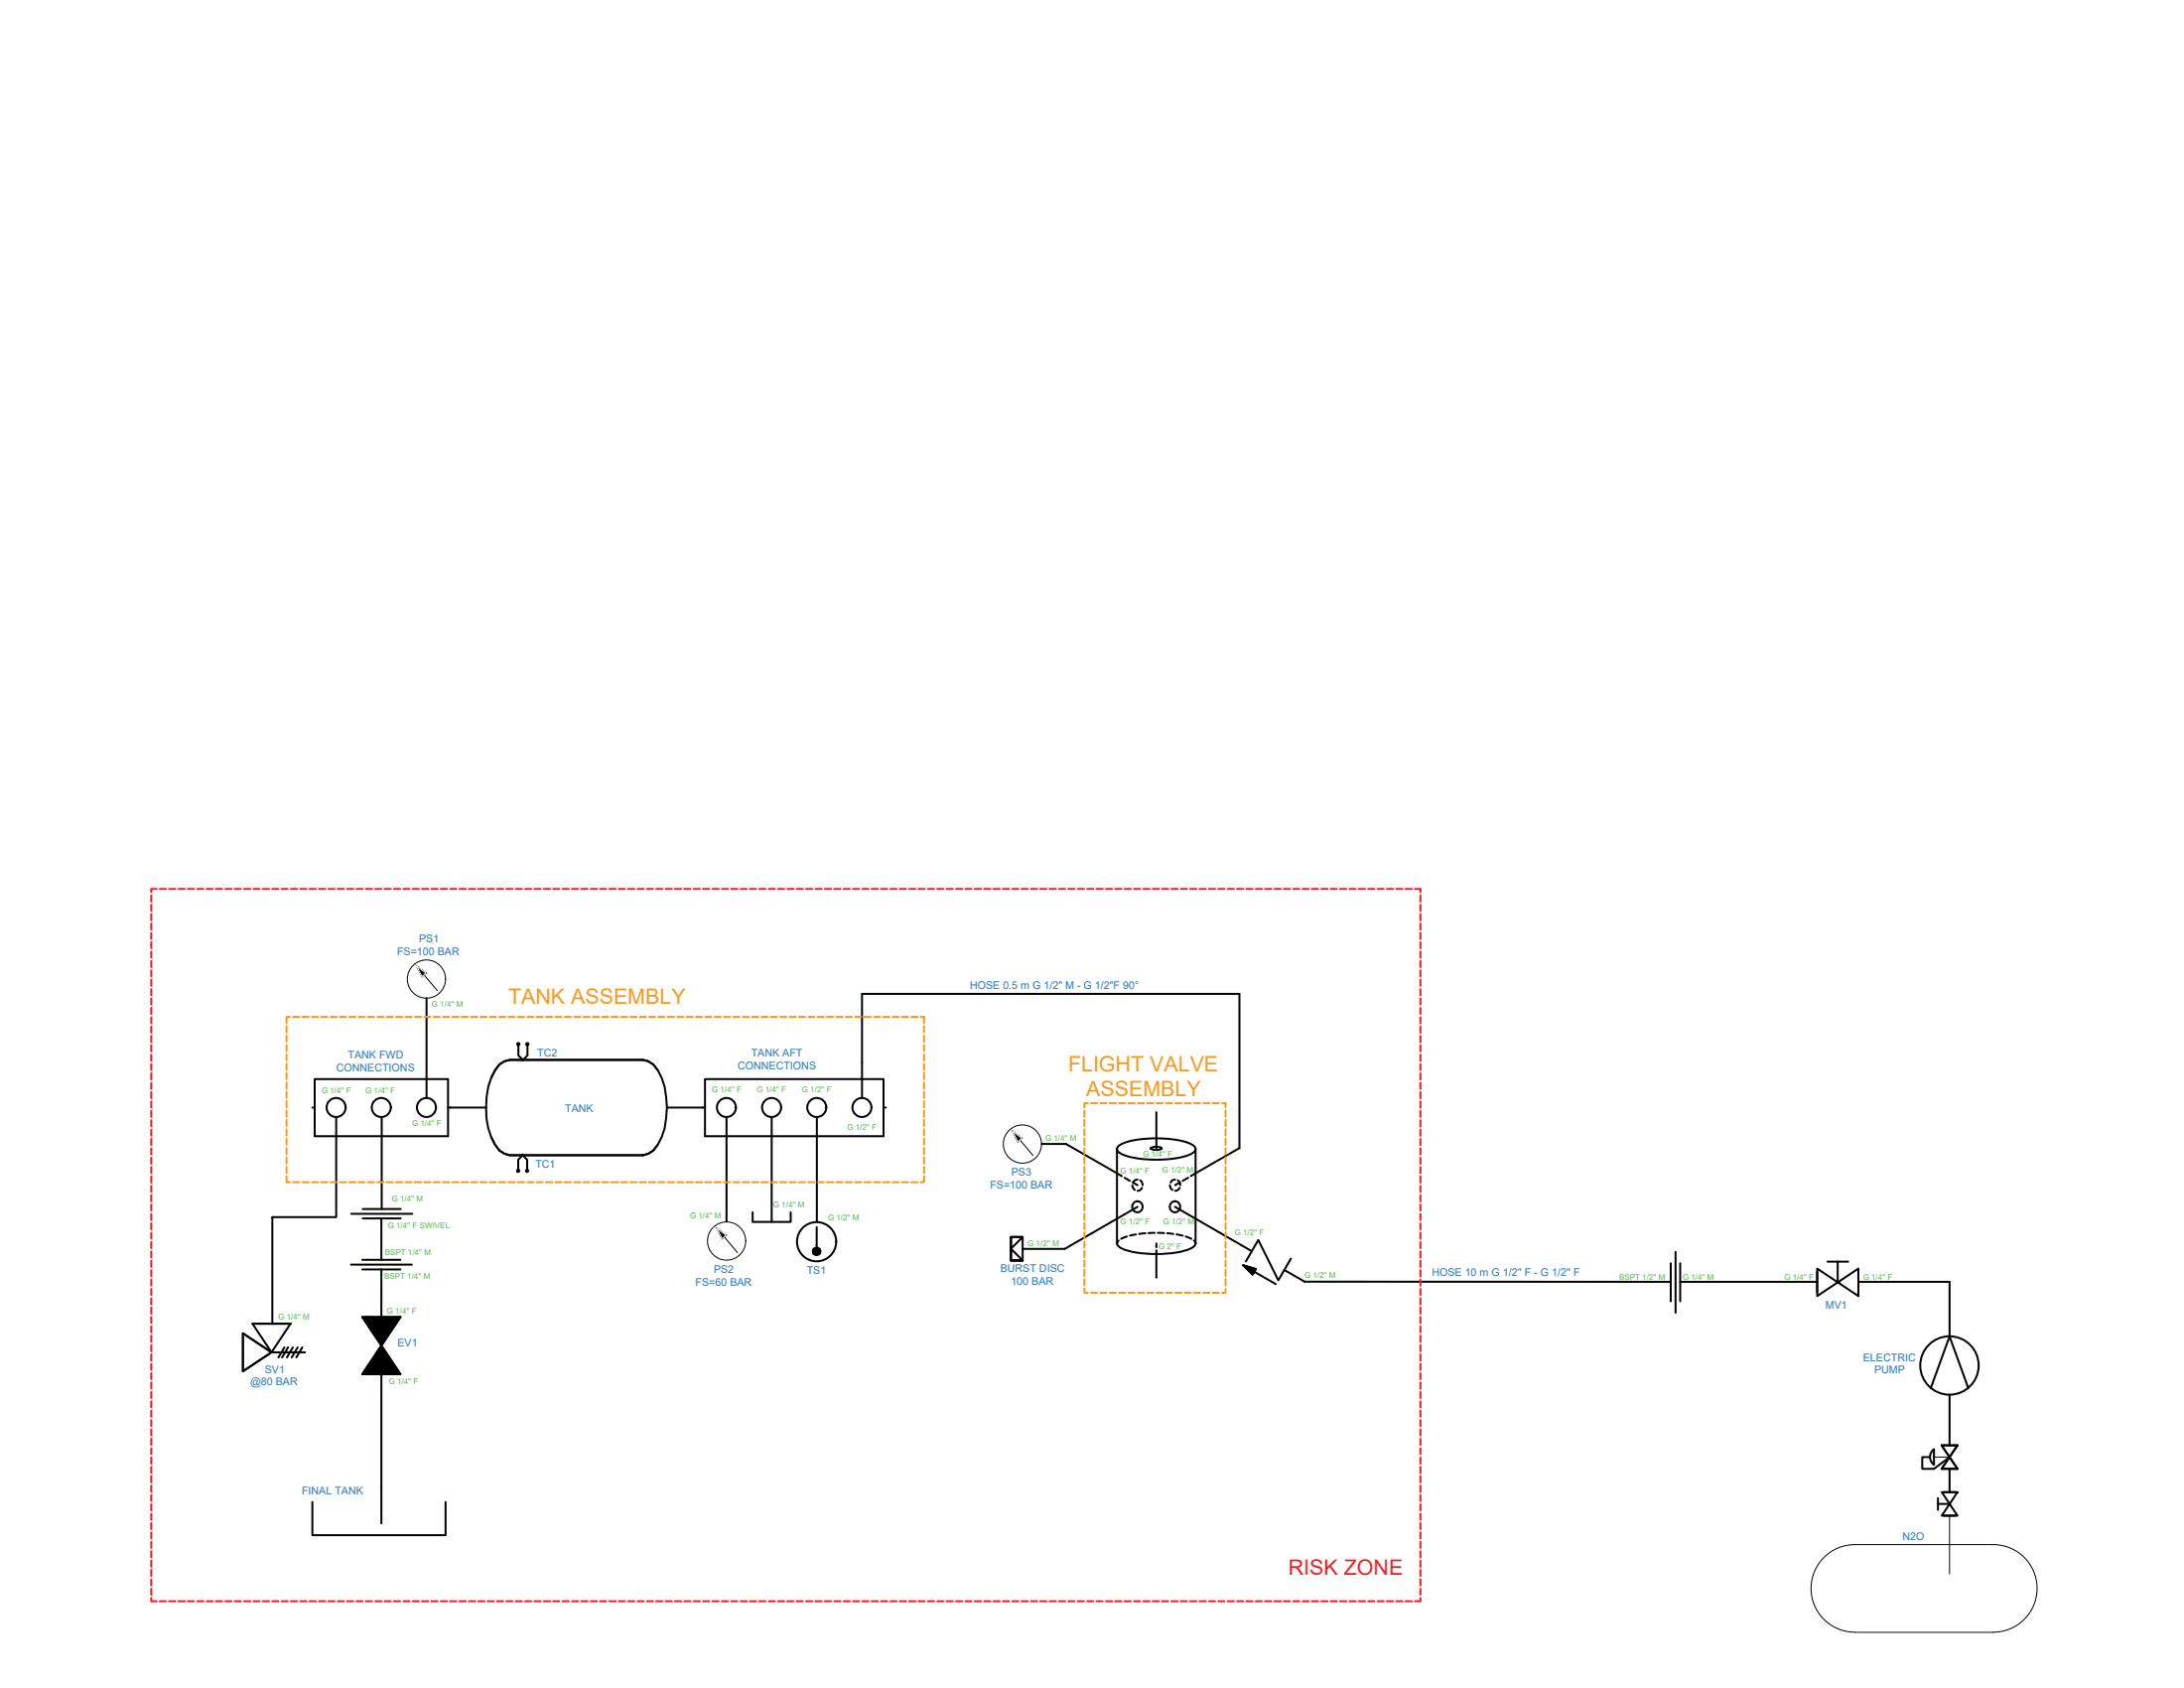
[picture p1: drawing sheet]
<svg xmlns="http://www.w3.org/2000/svg" width="279mm" height="216mm" viewBox="0 0 279 216" stroke-linecap="round" stroke-linejoin="round" font-family="sans-serif">
<!-- layer: SYMS -->
<g fill="none" stroke="#000" stroke-width=".13">
<path d="M53.3 123.6l2.6 3.1M53.3 123.6l1.2 .9-.5 .4zM91.7 157.1l2.6 3.1M91.7 157.1l1.2 .9-.5 .5zM129.5 144.7l2.7 3.1M129.5 144.7l1.2 .9-.5 .5zM247.4 185.4a1.24 1.24 0 0 0 0 1.9M247.4 186.4h2M247.4 185.4v2M249.4 193.9v7.4M237.3 208.8a5.6 5.6 0 0 1-5.6-5.6 5.6 5.6 0 0 1 5.6-5.6h17.7a5.6 5.6 0 0 1 5.6 5.6 5.6 5.6 0 0 1-5.6 5.6M237.3 208.8h17.7"/>
<circle cx="54.6" cy="125.2" r="2.44"/>
<circle cx="93" cy="158.7" r="2.44"/>
<circle cx="130.8" cy="146.3" r="2.44"/>
</g>
<!-- layer: 0 -->
<g fill="none" stroke="#000" stroke-width=".25">
<path d="M110.3 127.1h48.3v19.7l-6.3 3.6M133.3 146.3h3.1l7.1 4.1M142.9 147v12a1.39 1.39 0 0 0 1.2 .9 14.7 14.7 0 0 0 8.2-.2l.6-.4 .1-.3M143 146.7a6.4 6.4 0 0 1 3.9-1.1 12.1 12.1 0 0 1 5.7 .8l.2 .3 .2 .3a1.69 1.69 0 0 1-1.5 .9 15.3 15.3 0 0 1-7.7-.2l-.8-.5-.1-.2zM143.1 158.7l-.2 .4M143.9 150.6l.6 .4M144.2 158.2l-.8 .2M144.9 151.6v.3l.3 .3M144.9 151.2l.6 .4M145.3 157.9l-.8 .1M145.5 150.9l-.3 .1-.3 .2M145.5 154.4l-9.3 5.3h-5.4"/>
<path d="M145.9 151l.2 .2 .1 .4M146.1 151.9l-.2 .3-.4 .1M146.5 157.7l-.8 .1M147.3 146.8a1.56 1.56 0 0 1 1.3 .1 1.35 1.35 0 0 1-1.4 0zM147.7 157.7h-.8M147.9 142.3v4.6M147.9 159v.5M147.9 159.9v3.5M148.1 157.7h.8M149.3 157.7l.8 .1M149.7 151.6l.1 .3 .2 .3M150.3 150.9l-.3 .1-.2 .2"/>
<path d="M150.3 154.4l9.8 5.6M150.5 157.9l.8 .1M150.7 151l.2 .2 .1 .4M150.9 151.9l-.3 .3-.3 .1M151 151.2l-.7 .4M151.7 158.2l.7 .2M152 150.6l-.7 .4M152.7 158.7l.2 .2 .1 .1M153 147v12M31.1 170.5l3.6 2.5-3.6 2.4zM32.3 169.3h4.9l-2.5 3.7zM32.3 169.3h4.9"/>
<path d="M34.7 173h4.3M36.4 172.3l-.8 1.3M36.9 172.3l-.8 1.3M37.5 172.3l-.8 1.3M38.1 172.3l-.8 1.3M38.7 172.3l-.8 1.3M48.8 172.1v18.2M164.3 162.4l2.6 1.5h46.8M214.9 163.9h17.6M235 163.9h.4M247 177.5l2.4-6.6 2.4 6.6"/>
<circle cx="145.5" cy="154.3" r=".69"/>
<circle cx="150.3" cy="154.3" r=".69"/>
<circle cx="249.4" cy="174.6" r="3.7"/>
</g>
<g fill="none" stroke="#f8991e" stroke-width=".25">
<path d="M36.7 131.2v.9M36.7 132.5v.8M36.7 133.7v.7M36.7 134.8v.9M36.7 136.1v.8M36.7 137.2v.8M36.7 138.4v.8M36.7 139.7v.7M37.1 130.1h-.4v.8M37.5 130.1h.8M38.7 130.1h.8M39.9 130.1h.8"/>
<path d="M41.1 130.1h.8M42.3 130.1h.8M43.5 130.1h.8M44.7 130.1h.8M45.9 130.1h.8M47.1 130.1h.8M48.3 130.1h.8M49.5 130.1h.8M50.7 130.1h.8M51.9 130.1h.8M53.1 130.1h.8M54.3 130.1h.8"/>
<path d="M55.5 130.1h.8M56.7 130.1h.8M57.9 130.1h.8M59.1 130.1h.8M60.3 130.1h.8M61.5 130.1h.8M62.7 130.1h.8M63.9 130.1h.8M65 130.1h.8M66.3 130.1h.8M67.5 130.1h.7M68.6 130.1h.8"/>
<path d="M69.9 130.1h.8M71.1 130.1h.7M72.2 130.1h.8M73.4 130.1h.9M74.6 130.1h.8M75.8 130.1h.8M77 130.1h.8M78.2 130.1h.8M79.4 130.1h.8M80.6 130.1h.8M81.8 130.1h.8M83 130.1h.8"/>
<path d="M84.2 130.1h.8M85.4 130.1h.8M86.6 130.1h.8M87.8 130.1h.8M89 130.1h.8M90.2 130.1h.8M91.4 130.1h.8M92.6 130.1h.8M93.8 130.1h.8M95 130.1h.8M96.2 130.1h.8M97.4 130.1h.8"/>
<path d="M98.6 130.1h.8M99.8 130.1h.8M101 130.1h.8M102.2 130.1h.8M103.4 130.1h.8M104.6 130.1h.8M105.8 130.1h.8M107 130.1h.8M108.2 130.1h.8M109.4 130.1h.8M110.6 130.1h.8M111.8 130.1h.8"/>
<path d="M113 130.1h.8M114.2 130.1h.8M115.4 130.1h.8M116.6 130.1h.8M117.8 130.1h.4v.8M118.2 131.2v.9M118.2 132.5v.8M118.2 133.7v.7M118.2 134.8v.9M118.2 136.1v.8M118.2 137.2v.8M118.2 138.4v.8"/>
<path d="M118.2 139.7v.7M36.7 150.4v.8h.4M36.7 140.8v.8M36.7 142v.8M36.7 143.2v.8M36.7 144.4v.8M36.7 145.6v.8M36.7 146.8v.8M36.7 148v.8M36.7 149.2v.8M37.5 151.2h.8M38.7 151.2h.8"/>
<path d="M39.9 151.2h.8M41.1 151.2h.8M42.3 151.2h.8M43.5 151.2h.8M44.7 151.2h.8M45.9 151.2h.8M47.1 151.2h.8M48.3 151.2h.8M49.5 151.2h.8M50.7 151.2h.8M51.9 151.2h.8M53.1 151.2h.8"/>
<path d="M54.3 151.2h.8M55.5 151.2h.8M56.7 151.2h.8M57.9 151.2h.8M59.1 151.2h.8M60.3 151.2h.8M61.5 151.2h.8M62.7 151.2h.8M63.9 151.2h.8M65 151.2h.8M66.3 151.2h.8M67.5 151.2h.7"/>
<path d="M68.6 151.2h.8M69.9 151.2h.8M71.1 151.2h.7M72.2 151.2h.8M73.4 151.2h.9M74.6 151.2h.8M75.8 151.2h.8M77 151.2h.8M78.2 151.2h.8M79.4 151.2h.8M80.6 151.2h.8M81.8 151.2h.8"/>
<path d="M83 151.2h.8M84.2 151.2h.8M85.4 151.2h.8M86.6 151.2h.8M87.8 151.2h.8M89 151.2h.8M90.2 151.2h.8M91.4 151.2h.8M92.6 151.2h.8M93.8 151.2h.8M95 151.2h.8M96.2 151.2h.8"/>
<path d="M97.4 151.2h.8M98.6 151.2h.8M99.8 151.2h.8M101 151.2h.8M102.2 151.2h.8M103.4 151.2h.8M104.6 151.2h.8M105.8 151.2h.8M107 151.2h.8M108.2 151.2h.8M109.4 151.2h.8M110.6 151.2h.8"/>
<path d="M111.8 151.2h.8M113 151.2h.8M114.2 151.2h.8M115.4 151.2h.8M116.6 151.2h.8M118.2 150.4v.8h-.4M118.2 140.8v.8M118.2 142v.8M118.2 143.2v.8M118.2 144.4v.8M118.2 145.6v.8M118.2 146.8v.8"/>
<path d="M118.2 148v.8M118.2 149.2v.8M138.7 142v.8M138.7 143.2v.8M138.7 144.4v.8M138.7 145.6v.8M138.7 146.8v.8M138.7 148v.8M138.7 149.2v.8M138.7 150.4v.8M138.7 151.6v.8M138.7 152.8v.8"/>
<path d="M138.7 154v.8M138.7 155.2v.8M138.7 156.4v.8M138.7 157.6v.8M138.7 158.8v.8M139.2 141.1h-.5v.5M139.6 141.1h.8M140.8 141.1h.8M142 141.1h.8M143.2 141.1h.8M144.4 141.1h.8M145.6 141.1h.7"/>
<path d="M146.7 141.1h.9M148 141.1h.8M149.2 141.1h.7M150.3 141.1h.9M151.6 141.1h.8M152.7 141.1h.8M153.9 141.1h.8M155.2 141.1h.7M156.3 141.1h.5v.5M156.8 142v.8M156.8 143.2v.8M156.8 144.4v.8"/>
<path d="M156.8 145.6v.8M156.8 146.8v.8M156.8 148v.8M156.8 149.2v.8M156.8 150.4v.8M156.8 151.6v.8M156.8 152.8v.8M156.8 154v.8M156.8 155.2v.8M156.8 156.4v.8M156.8 157.6v.8M156.8 158.8v.8"/>
<path d="M138.7 164.8v.5h.5M138.7 160v.8M138.7 161.2v.8M138.7 162.4v.8M138.7 163.6v.8M139.6 165.3h.8M140.8 165.3h.8M142 165.3h.8M143.2 165.3h.8M144.4 165.3h.8M145.6 165.3h.7M146.7 165.3h.9"/>
<path d="M148 165.3h.8M149.2 165.3h.7M150.3 165.3h.9M151.6 165.3h.8M152.7 165.3h.8M153.9 165.3h.8M155.2 165.3h.7M156.8 164.8v.5h-.5M156.8 160v.8M156.8 161.2v.8M156.8 162.4v.8M156.8 163.6v.8"/>
</g>
<!-- layer: SYMS -->
<g fill="none" stroke="#000" stroke-width=".25">
<path d="M40.3 138h17v7.3h-17zM63.9 136.2l.6-.5 .7-.1h17.1l.6 .1 .7 .5a6.9 6.9 0 0 1 1.6 4.1 10.4 10.4 0 0 1-1 6.1l-.6 .7-.7 .5-.6 .2h-17.1l-.7-.2-.6-.5a7.8 7.8 0 0 1-1.7-5.5 8.1 8.1 0 0 1 1.7-5.4zM66.3 133.7v1.3l.6 .6 .6-.6v-1.3M66.4 133.4l-.2 .3M67.6 133.4l-.2 .3M84.2 136.9l-.6-.7-.7-.5-.6-.1h-17.1l-.7 .1-.6 .5-.6 .7-.5 1M90.2 138h22.8v7.3h-22.8zM40 141.7h.3M44.9 155.3h7.8M46.4 154.6h4.9M46.4 155.8h4.9M57.3 141.7h.3"/>
<path d="M62.8 145.5l.5 .9 .6 .7 .6 .5 .7 .2M65.2 147.8h17.1M66.3 149.6v-1.3l.6-.5 .5 .5v1.3M66.4 149.7l-.2 .2M67.5 149.7l-.1 .2M84.2 146.4l-.6 .7-.7 .5-.6 .2M89.9 141.7h.3M96.3 155.1v1.2h4.9v-1.2M104.5 157v3.1M113 141.7h.3M129.3 158.2v3v-3h1.5v3h-1.5h1.5l-1.5-1.5 1.5-1.5zM44.9 161.7h7.8"/>
<path d="M46.4 168.5h4.8l-2.4 3.6zM46.4 168.5l4.8 7.3h-4.8l4.8-7.3zM46.4 161.1h4.8M46.4 162.4h4.8M48.8 172.1l2.4 3.7h-4.8zM159.1 161.9l1.2 1.1 .4-.7-1.6-.4 1.6 .4-.4 .7zM159.1 161.9l4.1 2.3M165.1 161l-1.6 2.8-2.5-5.2-1.6 2.7M213.7 161.6v4.8M214.4 160.1v7.8M214.9 161.6v4.8M232.5 162.3l5.2 3.5v-3.5l-5.2 3.5z"/>
<path d="M232.5 162.7v2.6M233.8 161.4h2.6M235.1 161.4v2.6M237.7 162.7v2.6M40 192.1v4.3h17v-4.3M48.8 190.3v4.6M246.9 186.4h-1v1.5h1.5l2-1.5M247.4 185.4a1.24 1.24 0 0 0 0 1.9M247.4 185.4v2M247.9 191.6v1.5M247.9 192.4h1.5M248.4 184.9h2l-1 1.5z"/>
<path d="M248.4 184.9h2l-2 3h2M248.4 184.9l2 3M248.4 190.9l2 3h-2l2-3zM248.7 190.9h1.5M248.7 193.9h1.5M249.4 186.4l1 1.5h-2z"/>
<circle cx="66.3" cy="133.5" r=".14"/>
<circle cx="66.9" cy="135.6" r=".07"/>
<circle cx="66.9" cy="135.6" r=".03"/>
<circle cx="67.5" cy="133.5" r=".14"/>
<circle cx="43" cy="141.7" r="1.22"/>
<circle cx="48.8" cy="141.7" r="1.22"/>
<circle cx="54.6" cy="141.7" r="1.22"/>
<circle cx="66.3" cy="149.8" r=".14"/>
<circle cx="66.9" cy="147.7" r=".03"/>
<circle cx="66.9" cy="147.7" r=".07"/>
<circle cx="67.4" cy="149.8" r=".14"/>
<circle cx="92.9" cy="141.7" r="1.22"/>
<circle cx="98.7" cy="141.7" r="1.22"/>
<circle cx="104.5" cy="158.8" r="2.51"/>
<circle cx="104.5" cy="141.7" r="1.22"/>
<circle cx="110.3" cy="141.7" r="1.22"/>
<circle cx="104.5" cy="160" r=".48"/>
</g>
<g fill="#000" stroke="#000" stroke-width=".13">
<path d="M104.4 159.6h.1zM48.7 172l.1 .1zM104.4 160.5h.2zM159.1 161.9l1.6 .4-.4 .7z"/>
<path d="M53.3 123.6l1.2 .9h-.8zM53.7 124.5l.3 .4 .5-.4z"/>
<path d="M91.7 157.1l1.2 .9h-.8zM92.1 158l.3 .5 .5-.5z"/>
<path d="M104.4 159.6h.2zM104.4 159.6h.2z"/>
<path d="M104.4 159.6h.2zM104.3 159.6h.3z"/>
<path d="M104.3 159.6h.4zM104.3 159.6h.4z"/>
<path d="M104.3 159.6l.4 .1zM104.2 159.7h.5z"/>
<path d="M104.2 159.7h.5zM104.2 159.7h.5z"/>
<path d="M104.2 159.7h.6zM104.2 159.7h.6z"/>
<path d="M104.2 159.7h.6zM104.2 159.7h.6z"/>
<path d="M104.1 159.7l.7 .1zM104.1 159.7l.7 .1z"/>
<path d="M104.1 159.8h.8zM104.1 159.8h.8z"/>
<path d="M104.1 159.8h.8zM104.1 159.8h.8z"/>
<path d="M104.1 159.8l.8 .1zM104.1 159.8l.8 .1z"/>
<path d="M104 159.9h.9zM104 159.9h.9z"/>
<path d="M104 159.9l.9 .1zM104 159.9l.9 .1z"/>
<path d="M104 160h.9zM104 160h.9z"/>
<path d="M129.5 144.7l1.2 .9h-.7zM130 145.6l.2 .5 .5-.5z"/>
<path d="M46.4 168.5h2.4zM46.4 168.5h2.4z"/>
<path d="M46.4 175.7l2.4 .1zM46.4 175.7l2.4 .1h-2.4z"/>
<path d="M49.2 168.5h2zM49.2 168.5h2z"/>
<path d="M48.8 172.1l2.4 3.6zM48.8 172.1l2.4 3.6h-4.8z"/>
<path d="M49.1 175.7l2.1 .1zM49.1 175.7l2.1 .1z"/>
<path d="M46.4 168.5l2.4 3.5 2.4-3.5zM46.4 168.5l2.4 3.5h-.1z"/>
<path d="M104.4 160.5h.1zM104.4 160.5h.1z"/>
<path d="M104.3 160.5h.3zM104.3 160.5h.3z"/>
<path d="M104.3 160.5h.4zM104.3 160.5h.3z"/>
<path d="M104.2 160.5h.5zM104.2 160.5h.5z"/>
<path d="M104.2 160.4h.5zM104.2 160.4l.5 .1z"/>
<path d="M104.2 160.4h.6zM104.2 160.4h.5z"/>
<path d="M104.1 160.4h.7zM104.1 160.4h.7z"/>
<path d="M104.1 160.4h.7zM104.1 160.4h.7z"/>
<path d="M104.1 160.3h.8zM104.1 160.3l.7 .1z"/>
<path d="M104.1 160.3h.8zM104.1 160.3h.8z"/>
<path d="M104 160.2h.9zM104 160.2l.9 .1z"/>
<path d="M104 160l.9 .1zM104 160l.9 .1z"/>
<path d="M104 160.1h.9zM104 160.1h.9z"/>
<path d="M104 160.1l.9 .1zM104 160.1l.9 .1z"/>
<path d="M104 160.2h.9zM104 160.2h.9z"/>
<path d="M104 160.1h.9zM104 160.1h.9z"/>
</g>
<path d="M53.3 123.6l1.2 .9-.5 .4zM91.7 157.1l1.2 .9-.5 .5zM129.5 144.7l1.2 .9-.5 .5z" fill="none" stroke="#fafafa" stroke-width=".13"/>
<!-- layer: WIRES -->
<g fill="none" stroke="#000" stroke-width=".25">
<path d="M54.6 127.7v12.8M110.3 127.1v13.4M43 142.9v12.8h-8.2v13.6M48.8 155.8v5.3M48.8 142.9v11.7M57.6 141.7h4.6M85.3 141.7h4.6M92.9 142.9v13.3M98.7 142.9v13.4M104.5 142.9v13.4M48.8 162.4v6.1M237.7 163.9h11.7v7"/>
<path d="M249.4 178.4v6.5M249.4 187.9v3"/>
</g>
<!-- layer: 0 -->
<g fill="none" stroke="#ed1f24" stroke-width=".25">
<path d="M19.3 114.5v.8M19.3 115.7v.8M19.3 116.9v.8M19.3 118.1v.8M19.3 119.3v.8M20 113.7h-.7v.4M20.4 113.7h.8M21.6 113.7h.8M22.8 113.7h.8M24 113.7h.8M25.2 113.7h.8M26.4 113.7h.8"/>
<path d="M27.6 113.7h.8M28.8 113.7h.8M30 113.7h.8M31.2 113.7h.8M32.4 113.7h.8M33.6 113.7h.8M34.8 113.7h.8M36 113.7h.8M37.2 113.7h.8M38.4 113.7h.8M39.6 113.7h.8M40.8 113.7h.8"/>
<path d="M42 113.7h.8M43.2 113.7h.8M44.4 113.7h.8M45.6 113.7h.8M46.8 113.7h.8M48 113.7h.8M49.2 113.7h.8M50.4 113.7h.8M51.6 113.7h.8M52.8 113.7h.8M54 113.7h.8M55.2 113.7h.8"/>
<path d="M56.4 113.7h.8M57.6 113.7h.8M58.8 113.7h.8M60 113.7h.8M61.2 113.7h.8M62.4 113.7h.8M63.6 113.7h.8M64.8 113.7h.8M66 113.7h.8M67.2 113.7h.8M68.4 113.7h.8M69.6 113.7h.8"/>
<path d="M70.8 113.7h.8M72 113.7h.8M73.2 113.7h.8M74.4 113.7h.8M75.6 113.7h.8M76.8 113.7h.8M78 113.7h.8M79.2 113.7h.7M80.3 113.7h.9M81.6 113.7h.8M82.8 113.7h.7M83.9 113.7h.9"/>
<path d="M85.2 113.7h.8M86.3 113.7h.8M87.5 113.7h.8M88.8 113.7h.7M89.9 113.7h.8M91.1 113.7h.8M92.4 113.7h.7M93.5 113.7h.8M94.7 113.7h.8M95.9 113.7h.8M97.1 113.7h.8M98.3 113.7h.8"/>
<path d="M99.5 113.7h.8M100.7 113.7h.8M101.9 113.7h.8M103.1 113.7h.8M104.3 113.7h.8M105.5 113.7h.8M106.7 113.7h.8M107.9 113.7h.8M109.1 113.7h.8M110.3 113.7h.8M111.5 113.7h.8M112.7 113.7h.8"/>
<path d="M113.9 113.7h.8M115.1 113.7h.8M116.3 113.7h.8M117.5 113.7h.8M118.7 113.7h.8M119.9 113.7h.8M121.1 113.7h.8M122.3 113.7h.8M123.5 113.7h.8M124.7 113.7h.8M125.9 113.7h.8M127.1 113.7h.8"/>
<path d="M128.3 113.7h.8M129.5 113.7h.8M130.7 113.7h.8M131.9 113.7h.8M133.1 113.7h.8M134.3 113.7h.8M135.5 113.7h.8M136.7 113.7h.8M137.9 113.7h.8M139.1 113.7h.8M140.3 113.7h.8M141.5 113.7h.8"/>
<path d="M142.7 113.7h.8M143.9 113.7h.8M145.1 113.7h.8M146.3 113.7h.8M147.5 113.7h.8M148.7 113.7h.8M149.9 113.7h.8M151.1 113.7h.7M152.3 113.7h.8M153.5 113.7h.8M154.7 113.7h.7M155.9 113.7h.8"/>
<path d="M157.1 113.7h.8M158.2 113.7h.8M159.4 113.7h.9M160.7 113.7h.7M161.8 113.7h.8M163 113.7h.9M164.2 113.7h.8M165.4 113.7h.8M166.6 113.7h.8M167.8 113.7h.8M169 113.7h.8M170.2 113.7h.8"/>
<path d="M171.4 113.7h.8M172.6 113.7h.8M173.8 113.7h.8M175 113.7h.8M176.2 113.7h.8M177.4 113.7h.8M178.6 113.7h.8M179.8 113.7h.8M181 113.7h.7v.4M181.7 114.5v.8M181.7 115.7v.8M181.7 116.9v.8"/>
<path d="M181.7 118.1v.8M181.7 119.3v.8M19.3 120.5v.8M19.3 121.7v.8M19.3 122.9v.8M19.3 124.1v.8M19.3 125.3v.8M19.3 126.5v.8M19.3 127.7v.8M19.3 128.9v.8M19.3 130.1v.8M19.3 131.3v.8"/>
<path d="M19.3 132.5v.8M19.3 133.7v.8M19.3 134.9v.8M19.3 136.1v.8M19.3 137.3v.8M19.3 138.5v.8M19.3 139.7v.8M181.7 120.5v.8M181.7 121.7v.8M181.7 122.9v.8M181.7 124.1v.8M181.7 125.3v.8"/>
<path d="M181.7 126.5v.8M181.7 127.7v.8M181.7 128.9v.8M181.7 130.1v.8M181.7 131.3v.8M181.7 132.5v.8M181.7 133.7v.8M181.7 134.9v.8M181.7 136.1v.8M181.7 137.3v.8M181.7 138.5v.8M181.7 139.7v.8"/>
<path d="M19.3 140.9v.8M19.3 142.1v.8M19.3 143.3v.8M19.3 144.5v.8M19.3 145.7v.8M19.3 146.9v.8M19.3 148.1v.8M19.3 149.3v.8M19.3 150.5v.8M19.3 151.7v.8M19.3 152.9v.8M19.3 154.1v.7"/>
<path d="M19.3 155.3v.8M19.3 156.5v.8M19.3 157.7v.7M19.3 158.8v.9M181.7 140.9v.8M181.7 142.1v.8M181.7 143.3v.8M181.7 144.5v.8M181.7 145.7v.8M181.7 146.9v.8M181.7 148.1v.8M181.7 149.3v.8"/>
<path d="M181.7 150.5v.8M181.7 151.7v.8M181.7 152.9v.8M181.7 154.1v.7M181.7 155.3v.8M181.7 156.5v.8M181.7 157.7v.7M181.7 158.8v.9M19.3 160.1v.8M19.3 161.2v.8M19.3 162.4v.9M19.3 163.7v.7"/>
<path d="M19.3 164.8v.8M19.3 166v.8M19.3 167.2v.8M19.3 168.4v.8M19.3 169.6v.8M19.3 170.8v.8M19.3 172v.8M19.3 173.2v.8M19.3 174.4v.8M19.3 175.6v.8M19.3 176.8v.8M19.3 178v.8"/>
<path d="M19.3 179.2v.8M181.7 160.1v.8M181.7 161.2v.8M181.7 162.4v.9M181.7 163.7v.7M181.7 164.8v.8M181.7 166v.8M181.7 167.2v.8M181.7 168.4v.8M181.7 169.6v.8M181.7 170.8v.8M181.7 172v.8"/>
<path d="M181.7 173.2v.8M181.7 174.4v.8M181.7 175.6v.8M181.7 176.8v.8M181.7 178v.8M181.7 179.2v.8M19.3 180.4v.8M19.3 181.6v.8M19.3 182.8v.8M19.3 184v.8M19.3 185.2v.8M19.3 186.4v.8"/>
<path d="M19.3 187.6v.8M19.3 188.8v.8M19.3 190v.8M19.3 191.2v.8M19.3 192.4v.8M19.3 193.6v.8M19.3 194.8v.8M19.3 196v.8M19.3 197.2v.8M19.3 198.4v.8M19.3 199.6v.8M181.7 180.4v.8"/>
<path d="M181.7 181.6v.8M181.7 182.8v.8M181.7 184v.8M181.7 185.2v.8M181.7 186.4v.8M181.7 187.6v.8M181.7 188.8v.8M181.7 190v.8M181.7 191.2v.8M181.7 192.4v.8M181.7 193.6v.8M181.7 194.8v.8"/>
<path d="M181.7 196v.8M181.7 197.2v.8M181.7 198.4v.8M181.7 199.6v.8M19.3 204.4v.4h.7M19.3 200.8v.8M19.3 202v.8M19.3 203.2v.8M20.4 204.8h.8M21.6 204.8h.8M22.8 204.8h.8M24 204.8h.8"/>
<path d="M25.2 204.8h.8M26.4 204.8h.8M27.6 204.8h.8M28.8 204.8h.8M30 204.8h.8M31.2 204.8h.8M32.4 204.8h.8M33.6 204.8h.8M34.8 204.8h.8M36 204.8h.8M37.2 204.8h.8M38.4 204.8h.8"/>
<path d="M39.6 204.8h.8M40.8 204.8h.8M42 204.8h.8M43.2 204.8h.8M44.4 204.8h.8M45.6 204.8h.8M46.8 204.8h.8M48 204.8h.8M49.2 204.8h.8M50.4 204.8h.8M51.6 204.8h.8M52.8 204.8h.8"/>
<path d="M54 204.8h.8M55.2 204.8h.8M56.4 204.8h.8M57.6 204.8h.8M58.8 204.8h.8M60 204.8h.8M61.2 204.8h.8M62.4 204.8h.8M63.6 204.8h.8M64.8 204.8h.8M66 204.8h.8M67.2 204.8h.8"/>
<path d="M68.4 204.8h.8M69.6 204.8h.8M70.8 204.8h.8M72 204.8h.8M73.2 204.8h.8M74.4 204.8h.8M75.6 204.8h.8M76.8 204.8h.8M78 204.8h.8M79.2 204.8h.7M80.3 204.8h.9M81.6 204.8h.8"/>
<path d="M82.8 204.8h.7M83.9 204.8h.9M85.2 204.8h.8M86.3 204.8h.8M87.5 204.8h.8M88.8 204.8h.7M89.9 204.8h.8M91.1 204.8h.8M92.4 204.8h.7M93.5 204.8h.8M94.7 204.8h.8M95.9 204.8h.8"/>
<path d="M97.1 204.8h.8M98.3 204.8h.8M99.5 204.8h.8M100.7 204.8h.8M101.9 204.8h.8M103.1 204.8h.8M104.3 204.8h.8M105.5 204.8h.8M106.7 204.8h.8M107.9 204.8h.8M109.1 204.8h.8M110.3 204.8h.8"/>
<path d="M111.5 204.8h.8M112.7 204.8h.8M113.9 204.8h.8M115.1 204.8h.8M116.3 204.8h.8M117.5 204.8h.8M118.7 204.8h.8M119.9 204.8h.8M121.1 204.8h.8M122.3 204.8h.8M123.5 204.8h.8M124.7 204.8h.8"/>
<path d="M125.9 204.8h.8M127.1 204.8h.8M128.3 204.8h.8M129.5 204.8h.8M130.7 204.8h.8M131.9 204.8h.8M133.1 204.8h.8M134.3 204.8h.8M135.5 204.8h.8M136.7 204.8h.8M137.9 204.8h.8M139.1 204.8h.8"/>
<path d="M140.3 204.8h.8M141.5 204.8h.8M142.7 204.8h.8M143.9 204.8h.8M145.1 204.8h.8M146.3 204.8h.8M147.5 204.8h.8M148.7 204.8h.8M149.9 204.8h.8M151.1 204.8h.7M152.3 204.8h.8M153.5 204.8h.8"/>
<path d="M154.7 204.8h.7M155.9 204.8h.8M157.1 204.8h.8M158.2 204.8h.8M159.4 204.8h.9M160.7 204.8h.7M161.8 204.8h.8M163 204.8h.9M164.2 204.8h.8M165.4 204.8h.8M166.6 204.8h.8M167.8 204.8h.8"/>
<path d="M169 204.8h.8M170.2 204.8h.8M171.4 204.8h.8M172.6 204.8h.8M173.8 204.8h.8M175 204.8h.8M176.2 204.8h.8M177.4 204.8h.8M178.6 204.8h.8M179.8 204.8h.8M181.7 204.4v.4h-.7M181.7 200.8v.8"/>
<path d="M181.7 202v.8M181.7 203.2v.8"/>
</g>
<g font-size="2.7" fill="#f8991e">
<text x="65" y="128.4">TANK ASSEMBLY</text>
<text x="136.7" y="137">FLIGHT VALVE</text>
<text x="139" y="140.3">ASSEMBLY</text>
</g>
<text font-size="2.7" fill="#ed1f24" x="164.8" y="201.4">RISK ZONE</text>
<g font-size="1.4" fill="#2776bb">
<text x="50.8" y="122.1">FS=100 BAR</text>
<text x="53.6" y="120.5">PS1</text>
<text x="124.1" y="126.4">HOSE 0.5 m G 1/2&quot; M - G 1/2&quot;F 90°</text>
<text x="43" y="137">CONNECTIONS</text>
<text x="44.5" y="135.4">TANK FWD</text>
<text x="68.7" y="135.1">TC2</text>
<text x="94.4" y="136.8">CONNECTIONS</text>
<text x="96.1" y="135.1">TANK AFT</text>
<text x="72.3" y="142.2">TANK</text>
<text x="68.5" y="149.3">TC1</text>
<text x="126.7" y="152.1">FS=100 BAR</text>
<text x="129.4" y="150.4">PS3</text>
<text x="89" y="164.5">FS=60 BAR</text>
<text x="91.3" y="162.9">PS2</text>
<text x="103.2" y="163">TS1</text>
<text x="128" y="162.7">BURST DISC</text>
<text x="129.3" y="164.3">100 BAR</text>
<text x="183.2" y="163.2">HOSE 10 m G 1/2'' F - G 1/2'' F</text>
<text x="233.5" y="167.4">MV1</text>
<text x="50.9" y="172.2">EV1</text>
<text x="32" y="177.2">@80 BAR</text>
<text x="33.9" y="175.6">SV1</text>
<text x="238.4" y="174.1">ELECTRIC</text>
<text x="239.8" y="175.7">PUMP</text>
<text x="38.6" y="191.1">FINAL TANK</text>
<text x="243.4" y="197">N2O</text>
</g>
<g font-size="1" fill="#58ba48">
<text x="55.2" y="128.8">G 1/4'' M</text>
<text x="41.1" y="139.8">G 1/4'' F</text>
<text x="46.8" y="139.8">G 1/4'' F</text>
<text x="91.1" y="139.7">G 1/4'' F</text>
<text x="96.8" y="139.7">G 1/4'' F</text>
<text x="102.6" y="139.7">G 1/2'' F</text>
<text x="52.7" y="144">G 1/4'' F</text>
<text x="108.4" y="144.5">G 1/2'' F</text>
<text x="133.7" y="145.9">G 1/4'' M</text>
<text x="146.2" y="148">G 1/4'' F</text>
<text x="50.1" y="153.7">G 1/4'' M</text>
<text x="88.3" y="155.9">G 1/4'' M</text>
<text x="98.9" y="154.5">G 1/4'' M</text>
<text x="143.3" y="150.1">G 1/4'' F</text>
<text x="148.7" y="150">G 1/2'' M</text>
<text x="49.2" y="160.6">BSPT 1/4'' M</text>
<text x="49.6" y="157.1">G 1/4'' F SWIVEL</text>
<text x="105.9" y="156.1">G 1/2'' M</text>
<text x="131.5" y="159.4">G 1/2'' M</text>
<text x="143.3" y="156.6">G 1/2'' F</text>
<text x="148.2" y="159.8">G 2'' F</text>
<text x="148.8" y="156.6">G 1/2'' M</text>
<text x="157.9" y="158">G 1/2'' F</text>
<text x="49.1" y="163.6">BSPT 1/4'' M</text>
<text x="49.5" y="168">G 1/4'' F</text>
<text x="166.9" y="163.5">G 1/2'' M</text>
<text x="207.1" y="163.8">BSPT 1/2'' M</text>
<text x="215.3" y="163.7">G 1/4'' M</text>
<text x="228.3" y="163.8">G 1/4'' F</text>
<text x="238.3" y="163.8">G 1/4'' F</text>
<text x="35.6" y="168.8">G 1/4'' M</text>
<text x="49.7" y="177.1">G 1/4'' F</text>
</g>
</svg>
